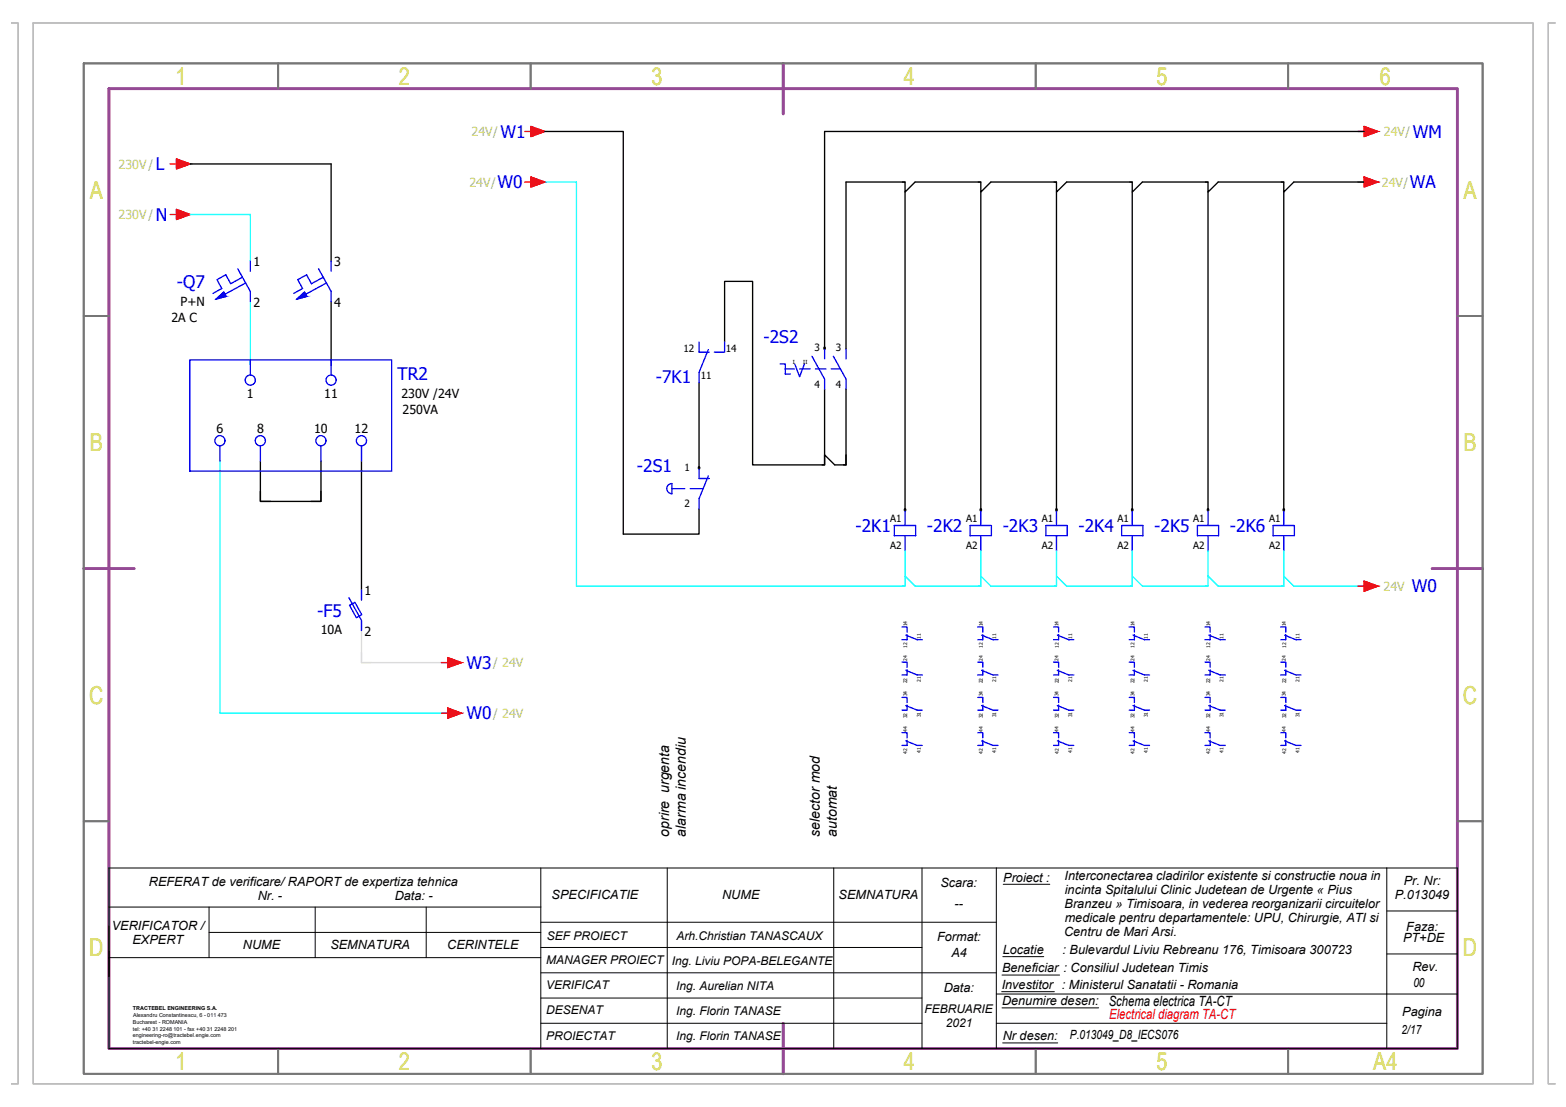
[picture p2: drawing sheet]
<svg xmlns="http://www.w3.org/2000/svg" width="297mm" height="210mm" viewBox="0 0 297 210" stroke-linecap="round" stroke-linejoin="round" font-family="sans-serif">
<!-- layer: CP_LINENORM -->
<path d="M2.1 4.4h1.3v201.1h-1.3M6.3 4.4h284.5v201.1h-284.5zM295 4.4h-1.3v201.1h1.3" fill="none" stroke="#bababa" stroke-width=".25"/>
<!-- layer: CP_FRAME -->
<path d="M20.7 16.8h255.7v182h-255.7zM148.6 12v9.6M15.9 107.8h9.5M271.6 107.8h9.6M148.6 194v9.6" fill="none" stroke="#954a95" stroke-width=".51"/>
<!-- layer: CP_FRREF -->
<g fill="none" stroke="#767676" stroke-width=".36">
<path d="M15.9 12h265.3v191.6h-265.3zM52.8 12v4.8M100.7 12v4.8M196.5 12v4.8M244.3 12v4.8M15.9 59.9h4.8M276.4 59.9h4.8M15.9 155.7h4.8M276.4 155.7h4.8M52.8 198.8v4.8M100.7 198.8v4.8M196.5 198.8v4.8"/>
<path d="M244.3 198.8v4.8"/>
</g>
<!-- layer: c_cartus text -->
<g fill="none" stroke="#000" stroke-width=".19">
<path d="M20.7 175.6v9.6M20.7 172h81.9M39.7 172v9.6M39.7 176.8h62.9M59.8 172v9.6M80.8 172v9.6M102.6 174.9h86.4M102.6 179.7h72.3M102.6 164.6v34.2M126.6 164.6v34.2M158.1 164.6v34.2M174.9 164.6v34.2"/>
<path d="M189 164.6v34.2M190.3 167.7h8.8M263 164.6v34.2M263 172.7h13.4M276.4 164.6h-255.7v34.2h255.7M20.7 181.6h81.9M102.6 184.5h86.4M102.6 189.2h72.3M102.6 194h72.3M189 188.5h87.4M189 194h74M190 188h10"/>
<path d="M190.1 184.9h10.9M190.1 191.1h18.3M190.2 197.8h10.4M190.2 181.4h7.8M263 180.9h13.4"/>
</g>
<!-- layer: a_has_UPU -->
<path d="M276.4 164.6v34.2" fill="none" stroke="#000" stroke-width=".19"/>
<!-- layer: EPLAN311 -->
<g fill="#f00" stroke="#f00" stroke-width=".19">
<path d="M100.7 24l2.7 .9h-2.7zM100.7 24.9v1l2.7-1z"/>
<path d="M100.7 33.6l2.7 .9h-2.7zM100.7 34.5v1l2.7-1z"/>
<path d="M258.7 24l2.7 .9h-2.7zM258.7 24.9v1l2.7-1z"/>
<path d="M258.7 33.6l2.7 .9h-2.7zM258.7 34.5v1l2.7-1z"/>
<path d="M258.7 110.2l2.7 .9h-2.7zM258.7 111.1v1l2.7-1z"/>
<path d="M84.9 124.7l2.7 .9h-2.7zM84.9 125.6v1l2.7-1z"/>
<path d="M84.9 134.3l2.7 .9h-2.7zM84.9 135.2v1l2.7-1z"/>
<path d="M33.5 30.1l2.6 1h-2.6zM33.5 31.1v.9l2.6-.9z"/>
<path d="M33.5 39.7l2.6 1h-2.6zM33.5 40.7v.9l2.6-.9z"/>
</g>
<g fill="none" stroke="#0ff" stroke-width=".25">
<path d="M103.4 34.5h5.9v76.6h62.4M36.1 40.7h11.4v8.8M47.5 57.2v12M41.7 87.4v47.8h43.9M171.2 111.1h.5v-1.9l1.9 1.9h12.4M171.7 104.5v4.7M185.6 111.1h.4v-1.9l1.9 1.9h12.5M186 104.5v4.7M199.9 111.1h.5v-1.9l1.9 1.9h12.5M200.4 104.5v4.7M214.3 111.1h.5v-1.9l1.9 1.9h12.4M214.8 104.5v4.7"/>
<path d="M228.6 111.1h.5v-1.9l2 1.9h12.4M229.1 104.5v4.7M243 111.1h.5v-1.9l1.9 1.9h13.3M243.5 104.5v4.7"/>
</g>
<g fill="none" stroke="#f00" stroke-width=".25">
<path d="M32.3 31.1h1.2M33.5 30.1l2.6 1-2.6 .9zM33.5 39.7l2.6 1-2.6 .9zM99.5 24.9h1.2M99.5 34.5h1.2M100.7 24l2.7 .9-2.7 1zM100.7 33.6l2.7 .9-2.7 1zM257.5 24.9h1.2M257.5 34.5h1.2M258.7 24l2.7 .9-2.7 1zM258.7 33.6l2.7 .9-2.7 1zM32.3 40.7h1.2"/>
<path d="M257.5 111.1h1.2M258.7 110.2l2.7 .9-2.7 1zM83.7 125.6h1.2M83.7 135.2h1.2M84.9 124.7l2.7 .9-2.7 1zM84.9 134.3l2.7 .9-2.7 1z"/>
</g>
<!-- layer: EPLAN100 -->
<g fill="#000">
<circle cx="156.4" cy="66.1" r=".25"/>
<circle cx="132.6" cy="88.8" r=".25"/>
<circle cx="171.7" cy="96.8" r=".25"/>
<circle cx="186" cy="96.8" r=".25"/>
<circle cx="200.4" cy="96.8" r=".25"/>
<circle cx="214.8" cy="96.8" r=".25"/>
<circle cx="229.1" cy="96.8" r=".25"/>
<circle cx="243.5" cy="96.8" r=".25"/>
</g>
<!-- layer: EPLAN300 -->
<g fill="none" stroke="#00f" stroke-width=".25">
<path d="M41 56.7l1.4-1.3 .5 .8zM45.1 51l2.4 4.3v1.9M46 52.6l-2.2 1.2-1-1.7-1.6 .9 .9 1.7-1.7 .9M46.6 53.7l-3.9 2.1M47.5 49.5v1.9M56.3 56.7l1.5-1.3 .4 .8zM60.4 51l2.4 4.3v1.9M61.3 52.6l-2.2 1.2-.9-1.7-1.7 .9 .9 1.7-1.7 .9M61.9 53.7l-3.9 2.1M62.8 49.5v1.9M132.6 64.9v1.9h1.9M134.4 66.3l-1.8 4.3v1.9"/>
<path d="M137.4 64.9v1.9h-1.9M148 69h1v1.9h.9M149 69.9h1.7M150.8 69l.9 2.4 .9-2.4M151.7 69.9h2M154 67.6l2.4 4.3v1.9M154.7 69.9h2M156.4 66.1v1.9M157.7 69.9h1.7M158.1 67.6l2.4 4.3v1.9M160.5 66.1v1.9M127.4 91.7a.96 .96 0 0 0-.9 1 .96 .96 0 0 0 .9 .9"/>
<path d="M127.5 91.7v1.9M127.5 92.7h2.4M130.9 92.7h2.5M132.6 88.8v1.9h1.9M134.4 90.2l-1.8 4.4v1.9M169.6 99.6h4.1v2h-4.1zM171.7 96.8v2.8M184 99.6h4.1v2h-4.1zM186 96.8v2.8M198.4 99.6h4v2h-4zM200.4 96.8v2.8M212.8 99.6h4v2h-4z"/>
<path d="M214.8 96.8v2.8M227.1 99.6h4v2h-4zM229.1 96.8v2.8M241.5 99.6h4v2h-4zM243.5 96.8v2.8M66.2 113.3l2.4 4.3v2M66.3 114.8l1-.6 1.3 2.4-1 .5zM68.6 111.9v1.9M171.1 118.9h.9v1M171.7 101.6v2.9M185.5 118.9h.9v1M186 101.6v2.9"/>
<path d="M199.8 118.9h1v1M200.4 101.6v2.9M214.2 118.9h1v1M214.8 101.6v2.9M228.6 118.9h.9v1M229.1 101.6v2.9M242.9 118.9h1v1M243.5 101.6v2.9M171.1 132.2h.9v1M171.1 138.9h.9v1M171.1 125.6h.9v.9M171.8 133.8l2.2 .9h.9"/>
<path d="M171.8 127.1l2.2 .9h.9M171.8 120.4l2.2 .9h.9M172 133.7v1h-.9M172 120.3v1h-.9M172 127v1h-.9M185.5 132.2h.9v1M185.5 138.9h.9v1M185.5 125.6h.9v.9M186.2 133.8l2.1 .9h1M186.2 127.1l2.1 .9h1M186.2 120.4l2.1 .9h1M186.4 133.7v1h-.9"/>
<path d="M186.4 127v1h-.9M186.4 120.3v1h-.9M199.8 132.2h1v1M199.8 138.9h1v1M199.8 125.6h1v.9M200.6 133.8l2.1 .9h1M200.6 127.1l2.1 .9h1M200.6 120.4l2.1 .9h1M200.8 133.7v1h-1M200.8 127v1h-1M200.8 120.3v1h-1M214.2 132.2h1v1"/>
<path d="M214.2 138.9h1v1M214.2 125.6h1v.9M214.9 133.8l2.2 .9h.9M214.9 127.1l2.2 .9h.9M214.9 120.4l2.2 .9h.9M215.2 133.7v1h-1M215.2 127v1h-1M215.2 120.3v1h-1M228.6 132.2h.9v1M228.6 138.9h.9v1M228.6 125.6h.9v.9M229.3 133.8l2.1 .9h1"/>
<path d="M229.3 127.1l2.1 .9h1M229.3 120.4l2.1 .9h1M229.5 133.7v1h-.9M229.5 127v1h-.9M229.5 120.3v1h-.9M242.9 132.2h1v1M242.9 138.9h1v1M242.9 125.6h1v.9M243.7 133.8l2.1 .9h1M243.7 127.1l2.1 .9h1M243.7 120.4l2.1 .9h1M243.9 133.7v1h-1"/>
<path d="M243.9 127v1h-1M243.9 120.3v1h-1M171.8 140.5l2.2 .8h.9M172 140.4v.9h-.9M186.2 140.5l2.1 .8h1M186.4 140.4v.9h-.9M200.6 140.5l2.1 .8h1M200.8 140.4v.9h-1M214.9 140.5l2.2 .8h.9M215.2 140.4v.9h-1M229.3 140.5l2.1 .8h1M229.5 140.4v.9h-.9"/>
<path d="M243.7 140.5l2.1 .8h1M243.9 140.4v.9h-1"/>
</g>
<!-- layer: 0 -->
<g fill="none" stroke="#000" stroke-width=".25">
<path d="M36.1 31.1h26.7M103.4 24.9h14.8v76.4h14.4v-4.8M171.2 34.5h.5v1.9l1.9-1.9h12.4M171.7 34.5h-11.2v31.6M171.7 36.4v60.4M185.6 34.5h.4v1.9l1.9-1.9h12.5M186 36.4v60.4M199.9 34.5h.5v1.9l1.9-1.9h12.5M200.4 36.4v60.4M214.3 34.5h.5v1.9l1.9-1.9h12.4M214.8 36.4v60.4M228.6 34.5h.5v1.9l2-1.9h12.4"/>
<path d="M229.1 36.4v60.4M243 34.5h.5v1.9l1.9-1.9h13.3M243.5 36.4v60.4M258.7 24.9h-102.3v41.2M132.6 72.5v16.3M137.4 64.9v-11.5h5.4v34.8h13.6v-14.4M160.5 73.8v14.4h-2.2l-1.9-2v2h-.5M160.5 86.2v2h-.5"/>
</g>
<!-- layer: EPLAN311 -->
<path d="M68.6 119.6v6h17M68.6 123.7v1.9h1.9" fill="none" stroke="#dcdcdc" stroke-width=".25"/>
<path d="M62.8 31.1v18.4M62.8 57.2v12M49.4 87.4v7.7h11.5v-7.7M49.4 93.1v2h1.9M60.9 93.1v2h-1.9M68.6 87.4v24.5" fill="none" stroke="#000" stroke-width=".25"/>
<!-- layer: EPLAN300 -->
<g fill="#00f" stroke="#00f" stroke-width=".19">
<path d="M56.9 56.2l.9-.8 .4 .8zM56.3 56.7l1.9-.5h-1.3z"/>
<path d="M41.5 56.2l.9-.8 .5 .8zM41 56.7l1.9-.5h-1.4z"/>
</g>
<!-- layer: EPLAN305 -->
<path d="M36 68.3h38.3v21h-38.3z" fill="none" stroke="#00f" stroke-width=".25"/>
<!-- layer: EPLAN302 -->
<g fill="none" stroke="#00f" stroke-width=".25">
<path d="M47.5 68.3v2.8M62.8 68.3v2.8M41.7 84.5v2.9M49.4 84.5v2.9M60.9 84.5v2.9M68.6 84.5v2.9"/>
<circle cx="47.5" cy="72.1" r=".96"/>
<circle cx="62.8" cy="72.1" r=".96"/>
<circle cx="41.7" cy="83.6" r=".96"/>
<circle cx="49.4" cy="83.6" r=".96"/>
<circle cx="60.9" cy="83.6" r=".96"/>
<circle cx="68.6" cy="83.6" r=".96"/>
</g>
<g font-size="4.7" fill="#dddd6e">
<text x="33.3" y="16.1">1</text>
<text x="75.7" y="16.1">2</text>
<text x="123.6" y="16.1">3</text>
<text x="171.5" y="16.1">4</text>
<text x="219.4" y="16">5</text>
<text x="261.7" y="16.1">6</text>
<text x="17" y="37.6">A</text>
<text x="277.6" y="37.6">A</text>
<text x="17" y="85.5">B</text>
<text x="277.6" y="85.5">B</text>
<text x="16.9" y="133.4">C</text>
<text x="277.5" y="133.4">C</text>
<text x="16.9" y="181.3">D</text>
<text x="277.5" y="181.3">D</text>
<text x="33.3" y="202.9">1</text>
<text x="75.7" y="202.9">2</text>
<text x="123.6" y="202.9">3</text>
<text x="171.5" y="202.9">4</text>
<text x="219.4" y="202.8">5</text>
<text x="260.5" y="202.9">A4</text>
</g>
<g font-size="3.3" fill="#00f">
<text x="94.9" y="26.1">W1</text>
<text x="268" y="26.1">WM</text>
<text x="29.5" y="32.3">L</text>
<text x="94.4" y="35.7">W0</text>
<text x="267.4" y="35.7">WA</text>
<text x="29.5" y="41.9">N</text>
<text x="33.5" y="54.5">-Q7</text>
<text x="144.8" y="65">-2S2</text>
<text x="75.4" y="72.1">TR2</text>
<text x="124.4" y="72.7">-7K1</text>
<text x="120.8" y="89.4">-2S1</text>
<text x="162.2" y="100.9">-2K1</text>
<text x="175.8" y="100.9">-2K2</text>
<text x="190.2" y="100.9">-2K3</text>
<text x="204.6" y="100.9">-2K4</text>
<text x="218.9" y="100.9">-2K5</text>
<text x="233.3" y="100.9">-2K6</text>
<text x="267.8" y="112.3">W0</text>
<text x="60.2" y="116.9">-F5</text>
<text x="88.5" y="126.8">W3</text>
<text x="88.5" y="136.4">W0</text>
</g>
<g font-size="2.7">
<text x="126.9" y="158.7" transform="rotate(-90 126.9 158.7)">oprire urgenta</text>
<text x="130.1" y="158.7" transform="rotate(-90 130.1 158.7)">alarma incendiu</text>
<text x="155.5" y="158.6" transform="rotate(-90 155.5 158.6)">selector mod</text>
<text x="158.7" y="158.7" transform="rotate(-90 158.7 158.7)">automat</text>
<text x="210.3" y="190.8">Schema electrica TA-CT</text>
</g>
<text font-size="2.7" fill="#f00" x="210.4" y="193.3">Electrical diagram TA-CT</text>
<g font-size="2.4" fill="#a5dd6e">
<text x="89.5" y="25.8">24V/</text>
<text x="262.5" y="25.8">24V/</text>
<text x="22.5" y="32">230V/</text>
<text x="89.1" y="35.4">24V/</text>
<text x="262.1" y="35.4">24V/</text>
<text x="22.5" y="41.5">230V/</text>
<text x="262.5" y="112">24V</text>
<text x="93.5" y="126.5">/ 24V</text>
<text x="93.5" y="136.1">/ 24V</text>
</g>
<g font-size="2.4">
<text x="48.1" y="50.4">1</text>
<text x="63.4" y="50.4">3</text>
<text x="34.3" y="57.9">P+N</text>
<text x="48.1" y="58.3">2</text>
<text x="63.4" y="58.3">4</text>
<text x="32.5" y="61.1">2A C</text>
<text x="46.8" y="75.5">1</text>
<text x="61.5" y="75.5">11</text>
<text x="76.1" y="75.5">230V /24V</text>
<text x="41.1" y="82.1">6</text>
<text x="48.8" y="82.1">8</text>
<text x="59.6" y="82.1">10</text>
<text x="67.3" y="82.1">12</text>
<text x="76.4" y="78.6">250VA</text>
<text x="69.1" y="112.7">1</text>
<text x="60.8" y="120.3">10A</text>
<text x="69.1" y="120.6">2</text>
<text x="190.3" y="167.2">Proiect :</text>
<text x="201.9" y="166.9">Interconectarea cladirilor existente si constructie noua in</text>
<text x="266.3" y="167.8">Pr. Nr:</text>
<text x="28.2" y="168.1">REFERAT de verificare/ RAPORT de expertiza tehnica</text>
<text x="48.9" y="170.7">Nr. -</text>
<text x="74.9" y="170.7">Data: -</text>
<text x="104.6" y="170.4">SPECIFICATIE</text>
<text x="137" y="170.4">NUME</text>
<text x="159.1" y="170.4">SEMNATURA</text>
<text x="178.4" y="168.2">Scara:</text>
<text x="181.1" y="172.1">--</text>
<text x="201.9" y="172.2">Branzeu » Timisoara, in vederea reorganizarii circuitelor</text>
<text x="202" y="169.6">incinta Spitalului Clinic Judetean de Urgente « Pius</text>
<text x="264.6" y="170.5">P.013049</text>
<text x="21.2" y="176.3">VERIFICATOR /</text>
<text x="25.1" y="178.9">EXPERT</text>
<text x="177.7" y="178.5">Format:</text>
<text x="201.8" y="177.6">Centru de Mari Arsi.</text>
<text x="202" y="174.9">medicale pentru departamentele: UPU, Chirurgie, ATI si</text>
<text x="266.1" y="178.7">PT+DE</text>
<text x="266.7" y="176.4">Faza:</text>
<text x="46.1" y="180">NUME</text>
<text x="62.7" y="180">SEMNATURA</text>
<text x="84.8" y="180">CERINTELE</text>
<text x="180.5" y="181.5">A4</text>
<text x="190.1" y="184.4">Beneficiar : Consiliul Judetean Timis</text>
<text x="190.2" y="180.9">Locatie</text>
<text x="201.5" y="180.9">: Bulevardul Liviu Rebreanu 176, Timisoara 300723</text>
<text x="267.9" y="184.1">Rev.</text>
<text x="179" y="188.1">Data:</text>
<text x="190" y="187.5">Investitor : Ministerul Sanatatii - Romania</text>
<text x="190.1" y="190.6">Denumire desen:</text>
<text x="268.1" y="187.1">00</text>
<text x="190.2" y="197.2">Nr desen:</text>
<text x="203" y="196.9">P.013049_D8_IECS076</text>
<text x="265.9" y="196">2/17</text>
<text x="266" y="192.7">Pagina</text>
</g>
<g font-size="2.3">
<text x="103.7" y="178.3">SEF PROIECT</text>
<text x="128.3" y="178.3">Arh.Christian TANASCAUX</text>
<text x="103.6" y="182.9">MANAGER PROIECT</text>
<text x="127.4" y="182.9">Ing. Liviu POPA-BELEGANTE</text>
<text x="103.6" y="187.6">VERIFICAT</text>
<text x="128.3" y="187.6">Ing. Aurelian NITA</text>
<text x="103.6" y="192.4">DESENAT</text>
<text x="103.6" y="197.2">PROIECTAT</text>
<text x="128.3" y="192.4">Ing. Florin TANASE</text>
<text x="128.3" y="197.2">Ing. Florin TANASE</text>
<text x="175.3" y="192">FEBRUARIE</text>
<text x="179.4" y="194.8">2021</text>
</g>
<g font-size="1.9">
<text x="129.6" y="66.8">12</text>
<text x="132.9" y="71.9">11</text>
<text x="137.7" y="66.8">14</text>
<text x="154.5" y="66.5">3</text>
<text x="158.6" y="66.5">3</text>
<text x="154.5" y="73.6">4</text>
<text x="158.6" y="73.6">4</text>
<text x="129.8" y="89.2">1</text>
<text x="129.8" y="96.1">2</text>
<text x="168.9" y="99">A1</text>
<text x="183.2" y="99">A1</text>
<text x="197.6" y="99">A1</text>
<text x="212" y="99">A1</text>
<text x="226.3" y="99">A1</text>
<text x="240.7" y="99">A1</text>
<text x="168.9" y="104.2">A2</text>
<text x="183.2" y="104.2">A2</text>
<text x="197.6" y="104.2">A2</text>
<text x="212" y="104.2">A2</text>
<text x="226.3" y="104.2">A2</text>
<text x="240.7" y="104.2">A2</text>
</g>
<g font-size="1.1">
<text x="150.4" y="69">I</text>
<text x="152.4" y="69">II</text>
</g>
<g font-size="1">
<text x="25.2" y="191.6">TRACTEBEL ENGINEERING S.A.</text>
<text x="25.2" y="194.2">Bucharest - ROMANIA</text>
<text x="25.2" y="196.7">engineering-ro@tractebel.engie.com</text>
<text x="25.2" y="195.4">tel: +40 31 2248 101 - fax +40 31 2248 201</text>
<text x="25.2" y="197.9">tractebel-engie.com</text>
<text x="25.2" y="192.9">Alexandru Constantinescu, 6 - 011 473</text>
</g>
<g font-size=".9">
<text x="172.1" y="118.8" transform="rotate(-90 172.1 118.8)">14</text>
<text x="186.4" y="118.8" transform="rotate(-90 186.4 118.8)">14</text>
<text x="200.8" y="118.8" transform="rotate(-90 200.8 118.8)">14</text>
<text x="215.2" y="118.8" transform="rotate(-90 215.2 118.8)">14</text>
<text x="229.5" y="118.8" transform="rotate(-90 229.5 118.8)">14</text>
<text x="243.9" y="118.8" transform="rotate(-90 243.9 118.8)">14</text>
<text x="172.1" y="125.3" transform="rotate(-90 172.1 125.3)">24</text>
<text x="172.1" y="122.8" transform="rotate(-90 172.1 122.8)">12</text>
<text x="174.6" y="121.1" transform="rotate(-90 174.6 121.1)">11</text>
<text x="186.4" y="125.3" transform="rotate(-90 186.4 125.3)">24</text>
<text x="186.4" y="122.8" transform="rotate(-90 186.4 122.8)">12</text>
<text x="189" y="121.1" transform="rotate(-90 189 121.1)">11</text>
<text x="200.8" y="125.3" transform="rotate(-90 200.8 125.3)">24</text>
<text x="200.8" y="122.8" transform="rotate(-90 200.8 122.8)">12</text>
<text x="203.4" y="121.1" transform="rotate(-90 203.4 121.1)">11</text>
<text x="215.2" y="125.3" transform="rotate(-90 215.2 125.3)">24</text>
<text x="215.2" y="122.8" transform="rotate(-90 215.2 122.8)">12</text>
<text x="217.7" y="121.1" transform="rotate(-90 217.7 121.1)">11</text>
<text x="229.5" y="125.3" transform="rotate(-90 229.5 125.3)">24</text>
<text x="229.6" y="122.8" transform="rotate(-90 229.6 122.8)">12</text>
<text x="232.1" y="121.1" transform="rotate(-90 232.1 121.1)">11</text>
<text x="243.9" y="125.3" transform="rotate(-90 243.9 125.3)">24</text>
<text x="243.9" y="122.8" transform="rotate(-90 243.9 122.8)">12</text>
<text x="246.5" y="121.1" transform="rotate(-90 246.5 121.1)">11</text>
<text x="172.1" y="129.6" transform="rotate(-90 172.1 129.6)">22</text>
<text x="174.6" y="129.3" transform="rotate(-90 174.6 129.3)">21</text>
<text x="186.4" y="129.6" transform="rotate(-90 186.4 129.6)">22</text>
<text x="189" y="129.3" transform="rotate(-90 189 129.3)">21</text>
<text x="200.8" y="129.6" transform="rotate(-90 200.8 129.6)">22</text>
<text x="203.4" y="129.3" transform="rotate(-90 203.4 129.3)">21</text>
<text x="215.2" y="129.6" transform="rotate(-90 215.2 129.6)">22</text>
<text x="217.7" y="129.3" transform="rotate(-90 217.7 129.3)">21</text>
<text x="229.6" y="129.6" transform="rotate(-90 229.6 129.6)">22</text>
<text x="232.1" y="129.3" transform="rotate(-90 232.1 129.3)">21</text>
<text x="243.9" y="129.6" transform="rotate(-90 243.9 129.6)">22</text>
<text x="246.5" y="129.3" transform="rotate(-90 246.5 129.3)">21</text>
<text x="172.1" y="136.2" transform="rotate(-90 172.1 136.2)">32</text>
<text x="172.1" y="132" transform="rotate(-90 172.1 132)">34</text>
<text x="174.6" y="136" transform="rotate(-90 174.6 136)">31</text>
<text x="186.4" y="132" transform="rotate(-90 186.4 132)">34</text>
<text x="186.4" y="136.2" transform="rotate(-90 186.4 136.2)">32</text>
<text x="189" y="136" transform="rotate(-90 189 136)">31</text>
<text x="200.8" y="132" transform="rotate(-90 200.8 132)">34</text>
<text x="200.8" y="136.2" transform="rotate(-90 200.8 136.2)">32</text>
<text x="203.4" y="136" transform="rotate(-90 203.4 136)">31</text>
<text x="215.2" y="132" transform="rotate(-90 215.2 132)">34</text>
<text x="215.2" y="136.2" transform="rotate(-90 215.2 136.2)">32</text>
<text x="217.7" y="136" transform="rotate(-90 217.7 136)">31</text>
<text x="229.5" y="132" transform="rotate(-90 229.5 132)">34</text>
<text x="229.6" y="136.2" transform="rotate(-90 229.6 136.2)">32</text>
<text x="232.1" y="136" transform="rotate(-90 232.1 136)">31</text>
<text x="243.9" y="132" transform="rotate(-90 243.9 132)">34</text>
<text x="243.9" y="136.2" transform="rotate(-90 243.9 136.2)">32</text>
<text x="246.5" y="136" transform="rotate(-90 246.5 136)">31</text>
<text x="172.1" y="142.9" transform="rotate(-90 172.1 142.9)">42</text>
<text x="172.1" y="138.7" transform="rotate(-90 172.1 138.7)">44</text>
<text x="174.6" y="142.7" transform="rotate(-90 174.6 142.7)">41</text>
<text x="186.4" y="138.7" transform="rotate(-90 186.4 138.7)">44</text>
<text x="186.4" y="142.9" transform="rotate(-90 186.4 142.9)">42</text>
<text x="189" y="142.7" transform="rotate(-90 189 142.7)">41</text>
<text x="200.8" y="138.7" transform="rotate(-90 200.8 138.7)">44</text>
<text x="200.8" y="142.9" transform="rotate(-90 200.8 142.9)">42</text>
<text x="203.4" y="142.7" transform="rotate(-90 203.4 142.7)">41</text>
<text x="215.2" y="138.7" transform="rotate(-90 215.2 138.7)">44</text>
<text x="215.2" y="142.9" transform="rotate(-90 215.2 142.9)">42</text>
<text x="217.7" y="142.7" transform="rotate(-90 217.7 142.7)">41</text>
<text x="229.5" y="138.7" transform="rotate(-90 229.5 138.7)">44</text>
<text x="229.6" y="142.9" transform="rotate(-90 229.6 142.9)">42</text>
<text x="232.1" y="142.7" transform="rotate(-90 232.1 142.7)">41</text>
<text x="243.9" y="138.7" transform="rotate(-90 243.9 138.7)">44</text>
<text x="243.9" y="142.9" transform="rotate(-90 243.9 142.9)">42</text>
<text x="246.5" y="142.7" transform="rotate(-90 246.5 142.7)">41</text>
</g>
</svg>
